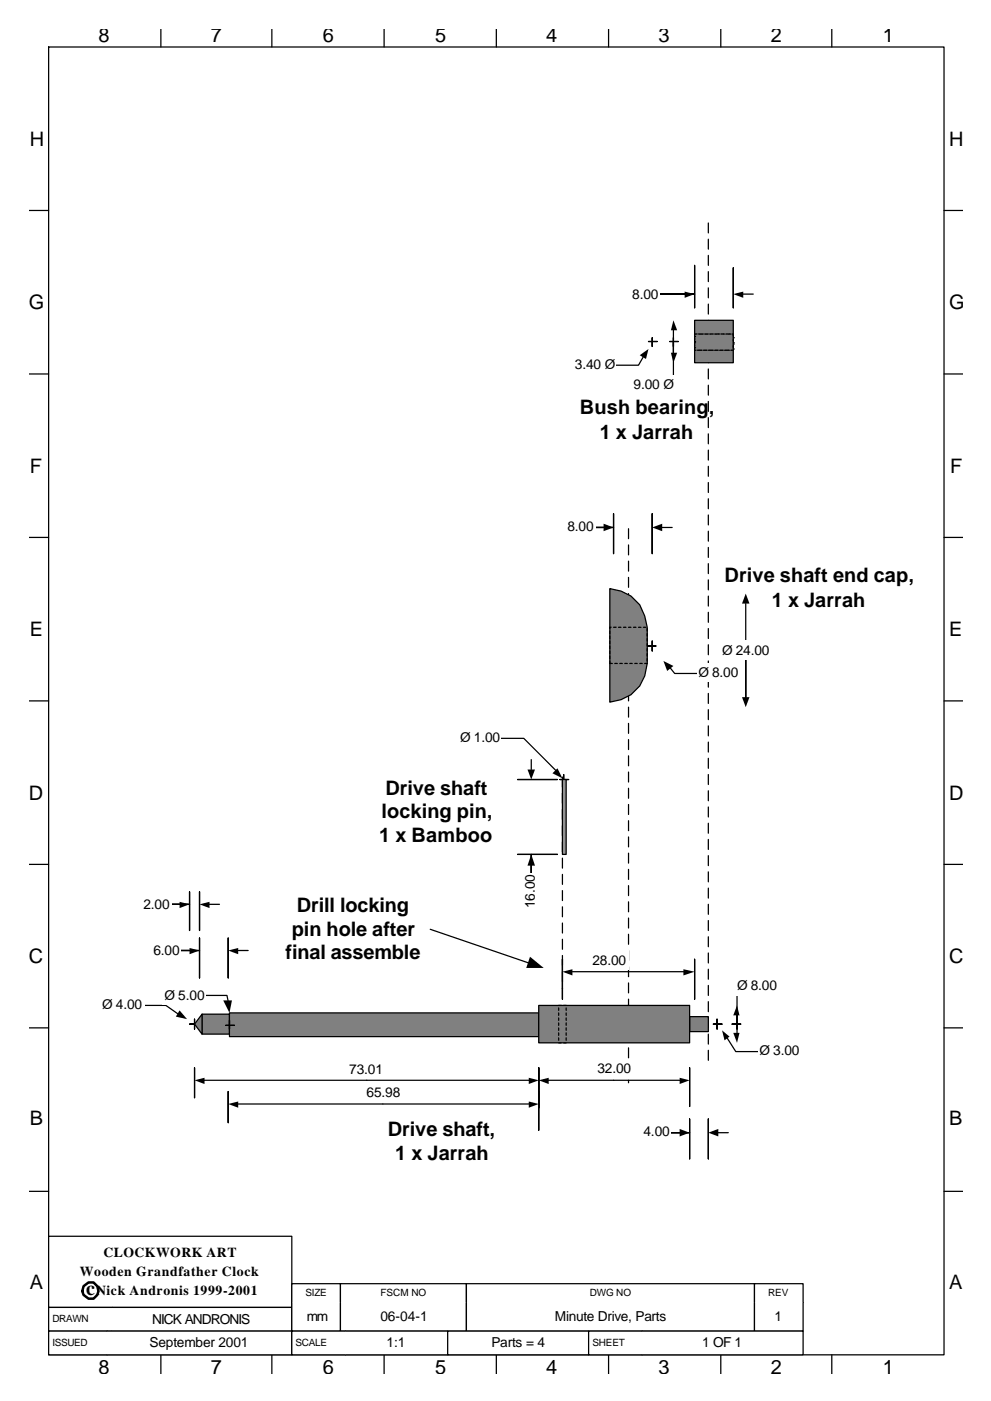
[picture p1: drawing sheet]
<svg xmlns="http://www.w3.org/2000/svg" width="210mm" height="297mm" viewBox="0 0 210 297" stroke-linecap="round" stroke-linejoin="round" font-family="sans-serif">
<g fill="none" stroke="#000" stroke-width=".26">
<path d="M150.3 47.3v2.1M150.3 50.7v2.1M150.3 54.2v2.1M150.3 57.6v2.1M150.3 61v2.1M150.3 64.5v2.1M150.3 67.9v2.1M150.3 71.3v2.2M150.3 74.8v2.1M150.3 78.2v2.1M150.3 81.7v2.1M150.3 85.1v2.1"/>
<path d="M150.3 88.5v2.2M150.3 92v2.1M150.3 95.4v2.1M150.3 98.9v2.1M133.3 112.1v2.1M133.3 115.5v2.2M133.3 119v2.1M150.3 102.3v2.1M150.3 105.7v2.2M150.3 109.2v2.1M150.3 112.6v2.1M150.3 116.1v2.1"/>
<path d="M150.3 119.5v2.1M133.3 122.4v2.1M133.3 125.9v2.1M133.3 129.3v2.1M133.3 132.7v2.1M133.3 136.2v2.1M133.3 139.6v2.1M150.3 122.9v2.2M150.3 126.4v2.1M150.3 129.8v2.1M150.3 133.3v2.1M150.3 136.7v2.1"/>
<path d="M133.3 143.1v2.1M133.3 146.5v2.1M133.3 149.9v2.1M133.3 153.4v2.1M133.3 156.8v2.1M150.3 140.1v2.2M150.3 143.6v2.1M150.3 147v2.1M150.3 150.5v2.1M150.3 153.9v2.1M150.3 157.3v2.2M133.3 160.2v2.2"/>
<path d="M133.3 163.7v2.1M133.3 167.1v2.1M133.3 170.6v2.1M133.3 174v2.1M133.3 177.4v2.2M150.3 160.8v2.1M150.3 164.2v2.1M150.3 167.7v2.1M150.3 171.1v2.1M150.3 174.5v2.2M150.3 178v2.1M133.3 180.9v2.1"/>
<path d="M133.3 184.3v2.1M133.3 187.8v2.1M133.3 191.2v2.1M133.3 194.6v2.2M133.3 198.1v2.1M150.3 181.4v2.1M150.3 184.9v2.1M150.3 188.3v2.1M150.3 191.7v2.2M150.3 195.2v2.1M150.3 198.6v2.1M133.3 201.5v2.1"/>
<path d="M133.3 205v2.1M133.3 208.4v2.1M133.3 211.8v2.2M133.3 215.3v2.1M133.3 218.7v2.1M150.3 202.1v2.1M150.3 205.5v2.1M150.3 208.9v2.1M150.3 212.4v2.1M150.3 215.8v2.1M150.3 219.3v2.1M133.3 222.2v2.1"/>
<path d="M133.3 225.6v2.1M133.3 229v.6M150.3 222.7v2.1"/>
</g>
<path d="M200.3 252.6h4z" fill="#fff"/>
<g fill="none" stroke="#000" stroke-width=".26">
<path d="M10.3 10h190v277.2h-190zM34.1 6.2v3.8M57.7 6.2v3.8M81.5 6.2v3.8M105.3 6.2v3.8M129.1 6.2v3.8M152.9 6.2v3.8M176.5 6.2v3.8M6.3 44.6h4M200.3 44.6h4M6.3 79.3h4M200.3 79.3h4"/>
<path d="M6.3 113.9h4M200.3 113.9h4M6.3 148.6h4M200.3 148.6h4M6.3 183.3h4M200.3 183.3h4M6.3 217.9h4M200.3 217.9h4M6.3 252.6h4M200.3 252.6h4M34.1 287.2v4.1M57.7 287.2v4.1"/>
<path d="M81.5 287.2v4.1M105.3 287.2v4.1M129.1 287.2v4.1M152.9 287.2v4.1M176.5 287.2v4.1"/>
</g>
<path d="M10.3 262.1h51.6v15.1h-51.6z" fill-rule="evenodd" fill="#fff" stroke="#000" stroke-width=".26"/>
<path d="M61.9 272.2h10.3v3.9h-10.3z" fill-rule="evenodd" fill="#fff"/>
<path d="M61.9 276.1v-3.9h10.3v3.9" fill="none" stroke="#000" stroke-width=".26"/>
<path d="M72.2 272.2h26.8v3.9h-26.8z" fill-rule="evenodd" fill="#fff"/>
<path d="M72.2 276.1v-3.9h26.8v3.9" fill="none" stroke="#000" stroke-width=".26"/>
<path d="M99 272.2h61.1v3.9h-61.1z" fill-rule="evenodd" fill="#fff"/>
<path d="M99 276.1v-3.9h61.1v3.9" fill="none" stroke="#000" stroke-width=".26"/>
<path d="M160.1 272.2h10.3v3.9h-10.3z" fill-rule="evenodd" fill="#fff"/>
<path d="M160.1 276.1v-3.9h10.3v3.9" fill="none" stroke="#000" stroke-width=".26"/>
<path d="M10.3 277.2h13.5v5h-13.5z" fill-rule="evenodd" fill="#fff"/>
<path d="M23.8 277.2h-13.5v5h13.5" fill="none" stroke="#000" stroke-width=".26"/>
<path d="M23.8 277.2h38.1v5h-38.1z" fill-rule="evenodd" fill="#fff"/>
<path d="M23.8 277.2h38.1v5h-38.1" fill="none" stroke="#000" stroke-width=".26"/>
<path d="M61.9 276.1h10.3v6.1h-10.3z" fill-rule="evenodd" fill="#fff"/>
<path d="M61.9 276.1v6.1h10.3v-6.1" fill="none" stroke="#000" stroke-width=".26"/>
<path d="M72.2 276.1h26.8v6.1h-26.8z" fill-rule="evenodd" fill="#fff"/>
<path d="M72.2 276.1v6.1h26.8v-6.1" fill="none" stroke="#000" stroke-width=".26"/>
<path d="M99 276.1h61.1v6.1h-61.1z" fill-rule="evenodd" fill="#fff"/>
<path d="M99 276.1v6.1h61.1v-6.1" fill="none" stroke="#000" stroke-width=".26"/>
<path d="M160.1 276.1h10.3v6.1h-10.3z" fill-rule="evenodd" fill="#fff"/>
<path d="M160.1 276.1v6.1h10.3v-6.1" fill="none" stroke="#000" stroke-width=".26"/>
<path d="M10.3 282.2h12.5v5h-12.5z" fill-rule="evenodd" fill="#fff"/>
<path d="M22.8 282.2h-12.5v5h12.5" fill="none" stroke="#000" stroke-width=".26"/>
<path d="M22.8 282.2h39.1v5h-39.1z" fill-rule="evenodd" fill="#fff"/>
<path d="M22.8 282.2h39.1v5h-39.1" fill="none" stroke="#000" stroke-width=".26"/>
<path d="M61.9 282.2h11.4v5h-11.4z" fill-rule="evenodd" fill="#fff"/>
<path d="M73.3 282.2h-11.4v5h11.4" fill="none" stroke="#000" stroke-width=".26"/>
<path d="M73.3 282.2h21.7v5h-21.7z" fill-rule="evenodd" fill="#fff"/>
<path d="M73.3 282.2h21.7v5h-21.7" fill="none" stroke="#000" stroke-width=".26"/>
<path d="M95 282.2h29.9v5h-29.9z" fill-rule="evenodd" fill="#fff" stroke="#000" stroke-width=".26"/>
<path d="M124.9 282.2h11.4v5h-11.4z" fill-rule="evenodd" fill="#fff"/>
<path d="M136.3 282.2h-11.4v5h11.4" fill="none" stroke="#000" stroke-width=".26"/>
<path d="M136.3 282.2h34.1v5h-34.1z" fill-rule="evenodd" fill="#fff"/>
<path d="M136.3 282.2h34.1v5h-34.1" fill="none" stroke="#000" stroke-width=".26"/>
<path d="M138.4 108.9v8.5zM130.2 108.9v8.5zM123.3 111.8h6.9z" fill-rule="evenodd" fill="#fff"/>
<path d="M125.9 111.8h2.4M130.2 108.9v8.5v-8.5M130.2 111.8h-6.9h6.9M138.4 108.9v8.5v-8.5M140.2 111.8h2.4" fill="none" stroke="#000" stroke-width=".26"/>
<path d="M128.1 111l2.1 .8-2.1 .8zM138.4 111.8l2.1-.8v1.6z" fill="#000"/>
<g fill="#fff">
<path d="M120.1 109.7h6.4v4h-6.4z" fill-rule="evenodd"/>
<path d="M137.3 137h1.9zM138.4 135.9v2.1z" fill-rule="evenodd"/>
</g>
<path d="M137.3 137h1.9h-1.9M138.4 138v-2.1v2.1M142.1 141.5l1 1.3h5.1" fill="none" stroke="#000" stroke-width=".26"/>
<path d="M140.8 140.1l2.1 1.1-1.3 1.1z" fill="#000"/>
<g fill="#fff">
<path d="M147.9 140.7h9v3.9h-9z" fill-rule="evenodd"/>
<path d="M157.2 137.8h2.1zM158.2 137v1.8z" fill-rule="evenodd"/>
</g>
<path d="M157.2 137.8h2.1h-2.1M158.2 138.8v-1.8v1.8M158.2 128v9.8M158.2 147.8v-10v10.5" fill="none" stroke="#000" stroke-width=".26"/>
<path d="M158.2 125.9l.8 2.1h-1.6zM157.4 147.8h1.6l-.8 2.1z" fill="#000"/>
<g fill="#fff">
<path d="M152.9 135.6h10.6v4.3h-10.6z" fill-rule="evenodd"/>
<path d="M114.3 226.4v8.5zM41.3 226.4v6.3z" fill-rule="evenodd"/>
</g>
<path d="M41.3 226.4v6.3v-6.3M43.1 229h69.1M114.3 226.4v8.5v-8.5" fill="none" stroke="#000" stroke-width=".26"/>
<path d="M41.3 229l2.1-.5v1.3zM112.2 228.5l2.1 .5-2.1 .8z" fill="#000"/>
<g fill="#fff">
<path d="M73.8 224.5h8v4.3h-8z" fill-rule="evenodd"/>
<path d="M146.3 226.4v8.2zM114.3 226.4v8.5z" fill-rule="evenodd"/>
</g>
<path d="M114.3 226.4v8.5v-8.5M116.2 229h28M146.3 226.4v8.2v-8.2" fill="none" stroke="#000" stroke-width=".26"/>
<path d="M114.3 229l2.1-.5v1.3zM144.2 228.5l2.1 .5-2.1 .8z" fill="#000"/>
<g fill="#fff">
<path d="M126.5 224.5h7.6v4h-7.6z" fill-rule="evenodd"/>
<path d="M151.3 217.1h1.9zM152.1 216.1v2.1z" fill-rule="evenodd"/>
</g>
<path d="M151.3 217.1h1.9h-1.9M152.1 218.2v-2.1v2.1M154.3 220l1.8 3h5" fill="none" stroke="#000" stroke-width=".26"/>
<path d="M153.2 218.5l1.6 1.3-1.1 .8z" fill="#000"/>
<g fill="#fff">
<path d="M160.9 220.8h9v4h-9z" fill-rule="evenodd"/>
<path d="M155.3 217.1h1.9zM156.4 216.1v2.1z" fill-rule="evenodd"/>
</g>
<path d="M155.3 217.1h1.9h-1.9M156.4 218.2v-2.1v2.1M156.4 209.2v7.9v-2.1M156.4 217.1v2.2" fill="none" stroke="#000" stroke-width=".26"/>
<path d="M156.4 213.2l.5 2.1h-1.3zM155.6 219h1.3l-.5 2.1z" fill="#000"/>
<g fill="#fff">
<path d="M155.8 207.1h9.3v3.9h-9.3z" fill-rule="evenodd"/>
<path d="M40.2 217.1h2.1zM41.3 216.1v2.1z" fill-rule="evenodd"/>
</g>
<path d="M30.2 213.2h5l2.6 1.8M40.2 217.1h2.1h-2.1M41.3 218.2v-2.1v2.1" fill="none" stroke="#000" stroke-width=".26"/>
<path d="M38.1 214.2l1.6 1.9-2.4-.6z" fill="#000"/>
<g fill="#fff">
<path d="M21.4 211h9.3v4h-9.3z" fill-rule="evenodd"/>
<path d="M150.3 237.2v8.5zM146.3 237.2v8.5zM139.2 240.2h7.1z" fill-rule="evenodd"/>
</g>
<path d="M146.3 237.2v8.5v-8.5M150.3 237.2v8.5v-8.5M142.1 240.2h2.1M146.3 240.2h-7.1h7.1M152.1 240.2h2.4" fill="none" stroke="#000" stroke-width=".26"/>
<path d="M144.2 239.4l2.1 .8-2.1 .7zM150.3 240.2l2.1-.8v1.5z" fill="#000"/>
<g fill="#fff">
<path d="M136 238h6.3v4h-6.3z" fill-rule="evenodd"/>
<path d="M147.4 203.4v8.4zM119.3 203.4v8.4z" fill-rule="evenodd"/>
</g>
<path d="M119.3 203.4v8.4v-8.4M121.2 206h24.1M147.4 203.4v8.4v-8.4" fill="none" stroke="#000" stroke-width=".26"/>
<path d="M119.3 206l2.1-.5v1.3zM145 205.5l2.4 .5-2.4 .8z" fill="#000"/>
<g fill="#fff">
<path d="M125.4 201.5h7.9v4.3h-7.9z" fill-rule="evenodd"/>
<path d="M142.1 72.4h1.8zM142.9 71.6v1.9z" fill-rule="evenodd"/>
</g>
<path d="M142.9 71.6v1.9v-1.9M142.9 75.1v-2.7v9M142.9 70v2.4M143.9 72.4h-1.8h1.8" fill="none" stroke="#000" stroke-width=".26"/>
<path d="M142.9 67.9l.8 2.1h-1.4zM142.3 74.8h1.4l-.8 2.1z" fill="#000"/>
<g fill="#fff">
<path d="M134.1 79.6h9.3v3.9h-9.3z" fill-rule="evenodd"/>
<path d="M137.6 72.4h1.8zM138.4 71.6v1.9z" fill-rule="evenodd"/>
</g>
<path d="M136.5 75.6l-1 1.8h-5.1M138.4 71.6v1.9v-1.9M139.4 72.4h-1.8h1.8" fill="none" stroke="#000" stroke-width=".26"/>
<path d="M135.7 75.3l1.9-1.3-.5 2.1z" fill="#000"/>
<g fill="#fff">
<path d="M121.7 75.6h9v4h-9z" fill-rule="evenodd"/>
<path d="M155.6 56.8v8.5zM147.4 56.3v9zM136.8 62.4h10.6z" fill-rule="evenodd"/>
</g>
<path d="M143.1 62.4h2.4M147.4 65.3v-9v9M147.4 62.4h-10.6h10.6M155.6 65.3v-8.5v8.5M157.4 62.4h2.4" fill="none" stroke="#000" stroke-width=".26"/>
<path d="M145.3 61.8l2.1 .6-2.1 .7zM155.6 62.4l2.1-.6v1.3z" fill="#000"/>
<path d="M133.6 60.5h6.4v4h-6.4z" fill-rule="evenodd" fill="#fff"/>
<g fill="none" stroke="#000" stroke-width=".26">
<path d="M119.3 164.7v2.2M119.3 168.2v2.1M119.3 171.6v2.1M119.3 175.1v2.1M119.3 178.5v2.1M119.3 181.9v2.2M119.3 185.4v2.1M119.3 188.8v2.1M119.3 192.3v2.1M119.3 195.7v2.1M119.3 199.1v2.2M119.3 202.6v2.1"/>
<path d="M119.3 206v2.1M119.3 209.5v.2"/>
</g>
<path d="M118.8 165.3h1.8zM119.6 164.2v2.1z" fill-rule="evenodd" fill="#fff"/>
<path d="M106.1 156.5h5l6.9 6.9M118.8 165.3h1.8h-1.8M119.6 166.3v-2.1v2.1" fill="none" stroke="#000" stroke-width=".26"/>
<path d="M118.3 162.9l1 2.1-2.1-1z" fill="#000"/>
<path d="M97.1 154.4h9.3v4h-9.3z" fill-rule="evenodd" fill="#fff"/>
<path d="M91.3 197l20.9 7.2" fill="none" stroke="#000" stroke-width=".26"/>
<path d="M112.4 202.8l3 2.4h-3.7z" fill="#000"/>
<path d="M109.8 181.2h8.5zM109.8 165.3h8.5zM112.7 181.2v7.9z" fill-rule="evenodd" fill="#fff"/>
<path d="M109.8 165.3h8.5h-8.5M112.7 161v2.2M109.8 181.2h8.5h-8.5M112.7 181.2v7.9v-7.9M112.7 183.3v2.1" fill="none" stroke="#000" stroke-width=".26"/>
<path d="M111.9 163.2h1.6l-.8 2.1zM112.7 181.2l.8 2.3h-1.6z" fill="#000"/>
<path d="M110.6 185.1h4v8h-4z" fill-rule="evenodd" fill="#fff"/>
<path d="M119.3 165.3h.8v15.9h-.8z" fill-rule="evenodd" fill="#969696" stroke="#000" stroke-width=".26"/>
<path d="M147.4 67.9h8.2v9h-8.2z" fill-rule="evenodd" fill="#808080" stroke="#000" stroke-width=".26"/>
<g fill="none" stroke="#000" stroke-width=".26">
<path d="M147.4 73.7h.1M147.4 72.7h.1M147.4 72.4h.1M147.4 71.3h.1M147.4 74v.3h.2M147.4 71.6v.5M147.4 72.9v.6M147.9 74.3h.1M147.9 70.8h-.5v.3M148.2 70.8h.1M148.2 74.3h.8M148.4 70.8h.8"/>
<path d="M149.2 74.3h.1M149.5 70.8h.1M149.5 74.3h.5M149.8 70.8h.5M150.3 74.3h.1M150.5 70.8h.1M150.5 74.3h.8M150.8 70.8h.1M151.1 70.8h.2M151.6 70.8h.1M151.6 74.3h.8M151.9 70.8h.1"/>
<path d="M152.1 70.8h.6M152.7 74.3h.1M152.9 70.8h.1M152.9 74.3h.6M153.2 70.8h.5M153.7 74.3h.1M154 70.8h.1M154 74.3h.1M154.3 70.8h.1M154.3 74.3h.5M154.5 70.8h.5M155 74.3h.1"/>
<path d="M155.3 70.8h.1M155.3 74.3h.3M155.6 71.6h.1M155.6 72.7h.1M155.6 72.9h.1M155.6 74h.1M155.6 70.8v.5M155.6 71.9v.5M155.6 73.2v.5"/>
</g>
<path d="M42.3 198.9v8.4zM48.4 198.9v8.4zM35.2 201.5h7.1z" fill-rule="evenodd" fill="#fff"/>
<path d="M42.3 198.9v8.4v-8.4M48.4 198.9v8.4v-8.4M38.1 201.5h2.1M42.3 201.5h-7.1h7.1M50.3 201.5h2.4" fill="none" stroke="#000" stroke-width=".26"/>
<path d="M40.2 201l2.1 .5-2.1 .8zM48.4 201.5l2.1-.5v1.3z" fill="#000"/>
<g fill="#fff">
<path d="M32.3 199.4h6.1v4.2h-6.1z" fill-rule="evenodd"/>
<path d="M114.3 231.4v8.2zM48.4 231.4v6.6z" fill-rule="evenodd"/>
</g>
<path d="M48.4 231.4v6.6v-6.6M50.3 234.1h61.9M114.3 231.4v8.2v-8.2" fill="none" stroke="#000" stroke-width=".26"/>
<path d="M48.4 234.1l2.1-.6v1.4zM112.2 233.5l2.1 .6-2.1 .8z" fill="#000"/>
<g fill="#fff">
<path d="M77.3 229.6h7.9v3.9h-7.9z" fill-rule="evenodd"/>
<path d="M40.2 189.1v8.2zM42.3 189.1v8.2zM33.3 191.7h6.9z" fill-rule="evenodd"/>
</g>
<path d="M36 191.7h2.4M40.2 189.1v8.2v-8.2M40.2 191.7h-6.9h6.9M42.3 189.1v8.2v-8.2M44.2 191.7h2.4" fill="none" stroke="#000" stroke-width=".26"/>
<path d="M38.1 191.2l2.1 .5-2.1 .8zM42.3 191.7l2.1-.5v1.3z" fill="#000"/>
<path d="M30.2 189.6h6.3v4.3h-6.3z" fill-rule="evenodd" fill="#fff"/>
<g fill="#808080" stroke="#000" stroke-width=".26">
<path d="M42.9 215h5.8v4.3h-5.8z" fill-rule="evenodd"/>
<path d="M48.7 214.8h65.6v5h-65.6z" fill-rule="evenodd"/>
<path d="M146.3 215.5h4v3.2h-4z" fill-rule="evenodd"/>
<path d="M114.3 213.2h32v7.9h-32z" fill-rule="evenodd"/>
</g>
<path d="M47.9 217.4h1.8zM48.7 216.3v1.9z" fill-rule="evenodd" fill="#808080"/>
<path d="M43.4 211h4.8l.2 1.4M47.9 217.4h1.8h-1.8M48.7 218.2v-1.9v1.9" fill="none" stroke="#000" stroke-width=".26"/>
<path d="M47.4 212.1h1.8l-.5 2.7z" fill="#000"/>
<path d="M34.4 208.9h9.3v4.3h-9.3z" fill-rule="evenodd" fill="#fff"/>
<g fill="none" stroke="#000" stroke-width=".26">
<path d="M118.5 213.2h.6M118.5 213.7v.5M118.5 214.8v.5M118.5 215.8v.5M118.5 216.9v.5M118.5 217.9v.6M118.5 219v.5M119.6 213.2h.5M120.1 213.7v.5M120.1 214.8v.5M120.1 215.8v.5M120.1 216.9v.5"/>
<path d="M120.1 217.9v.6M120.1 219v.5M118.5 221.1h.6M118.5 220v.6M119.6 221.1h.5M120.1 220v.6"/>
</g>
<g fill="#808080" stroke="#000" stroke-width=".26">
<path d="M42.9 215v4.3l-1.6-2.2z" fill-rule="evenodd"/>
<path d="M129.4 124.8a8 8 0 0 1 7.4 5.8l.5 2.4v7.7a8.3 8.3 0 0 1-7.9 8.2z" fill-rule="evenodd"/>
</g>
<g fill="none" stroke="#000" stroke-width=".26">
<path d="M129.4 133.8v.5M129.4 134.8v.6M129.4 135.9v.5M129.4 137v.5M129.4 138v.6M129.4 139.1v.5M129.6 133h-.2v.3M130.2 133h.5M131.2 133h.6M132.3 133h.5M133.3 133h.6M134.4 133h.5"/>
<path d="M135.5 133h.5M136.5 133h.6M137.3 133.3v.5M137.3 134.3v.5M137.3 135.4v.5M137.3 136.4v.6M137.3 137.5v.5M137.3 138.6v.5M137.3 139.6v.5M129.4 140.1v.6h.5M130.4 140.7h.6M131.5 140.7h.5"/>
<path d="M132.6 140.7h.5M133.6 140.7h.5M134.7 140.7h.5M135.7 140.7h.6M136.8 140.7h.5"/>
</g>
<path d="M17.7 272.7l1.1-.8h1a1.92 1.92 0 0 1 1.1 1.7 1.92 1.92 0 0 1-1.1 1.7h-1l-1.1-.8-.2-.7z" fill="none" stroke="#000" stroke-width=".53"/>
<g font-size="4.2">
<text x="20.9" y="8.9">8</text>
<text x="44.7" y="8.9">7</text>
<text x="68.5" y="8.9">6</text>
<text x="92.3" y="8.9">5</text>
<text x="115.9" y="8.9">4</text>
<text x="139.7" y="8.9">3</text>
<text x="163.5" y="8.9">2</text>
<text x="187.3" y="8.9">1</text>
<text x="6.3" y="30.9">H</text>
<text x="201.3" y="30.9">H</text>
<text x="6.1" y="65.5">G</text>
<text x="201.3" y="65.5">G</text>
<text x="123" y="87.8">Bush bearing,</text>
<text x="127.3" y="93">1 x Jarrah</text>
<text x="6.3" y="100.2">F</text>
<text x="201.6" y="100.2">F</text>
<text x="153.7" y="123.5">Drive shaft end cap,</text>
<text x="163.8" y="128.8">1 x Jarrah</text>
<text x="6.3" y="134.8">E</text>
<text x="201.3" y="134.8">E</text>
<text x="6.1" y="169.5">D</text>
<text x="81" y="173.5">locking pin,</text>
<text x="81.8" y="168.5">Drive shaft</text>
<text x="201.3" y="169.5">D</text>
<text x="80.4" y="178.5">1 x Bamboo</text>
<text x="63" y="193.3">Drill locking</text>
<text x="60.6" y="203.4">final assemble</text>
<text x="61.9" y="198.3">pin hole after</text>
<text x="6.1" y="204.2">C</text>
<text x="201.3" y="204.2">C</text>
<text x="6.3" y="238.6">B</text>
<text x="201.3" y="238.6">B</text>
<text x="82.3" y="240.9">Drive shaft,</text>
<text x="83.9" y="246">1 x Jarrah</text>
<text x="6.3" y="273.2">A</text>
<text x="18.3" y="274.5">c</text>
<text x="201.3" y="273.2">A</text>
<text x="20.9" y="291.2">8</text>
<text x="44.7" y="291.2">7</text>
<text x="68.5" y="291.2">6</text>
<text x="92.3" y="291.2">5</text>
<text x="115.9" y="291.2">4</text>
<text x="139.7" y="291.2">3</text>
<text x="163.5" y="291.2">2</text>
<text x="187.3" y="291.2">1</text>
</g>
<g font-size="2.9">
<text x="134.1" y="63.4">8.00</text>
<text x="122" y="78.2">3.40 Ø</text>
<text x="134.4" y="82.5">9.00 Ø</text>
<text x="120.4" y="112.6">8.00</text>
<text x="148.2" y="143.6">Ø 8.00</text>
<text x="153.2" y="138.8">Ø 24.00</text>
<text x="97.6" y="157.3">Ø 1.00</text>
<text x="30.4" y="192.8">2.00</text>
<text x="113.5" y="192.5" transform="rotate(-90 113.5 192.5)">16.00</text>
<text x="32.5" y="202.6">6.00</text>
<text x="125.7" y="204.7">28.00</text>
<text x="156.4" y="210">Ø 8.00</text>
<text x="21.7" y="214">Ø 4.00</text>
<text x="34.9" y="212.1">Ø 5.00</text>
<text x="74.1" y="227.7">73.01</text>
<text x="126.7" y="227.5">32.00</text>
<text x="161.1" y="223.7">Ø 3.00</text>
<text x="77.8" y="232.5">65.98</text>
<text x="136.5" y="240.9">4.00</text>
<text x="22" y="266.6">CLOCKWORK ART</text>
<text x="16.9" y="270.6">Wooden Grandfather Clock</text>
<text x="20.4" y="274.5">Nick Andronis 1999-2001</text>
<text x="32.3" y="280.6">NICK ANDRONIS</text>
<text x="65.1" y="280.1">mm</text>
<text x="80.7" y="280.1">06-04-1</text>
<text x="117.7" y="280.1">Minute Drive, Parts</text>
<text x="164.3" y="280.1">1</text>
<text x="31.7" y="285.7">September 2001</text>
<text x="82" y="285.7">1:1</text>
<text x="104.2" y="285.7">Parts = 4</text>
<text x="149" y="285.7">1 OF 1</text>
</g>
<g font-size="2.1">
<text x="64.8" y="274.8">SIZE</text>
<text x="80.7" y="274.8">FSCM NO</text>
<text x="125.1" y="274.8">DWG NO</text>
<text x="163" y="274.8">REV</text>
<text x="11.1" y="280.4">DRAWN</text>
<text x="11.1" y="285.4">ISSUED</text>
<text x="62.7" y="285.4">SCALE</text>
<text x="125.7" y="285.4">SHEET</text>
</g>
</svg>
